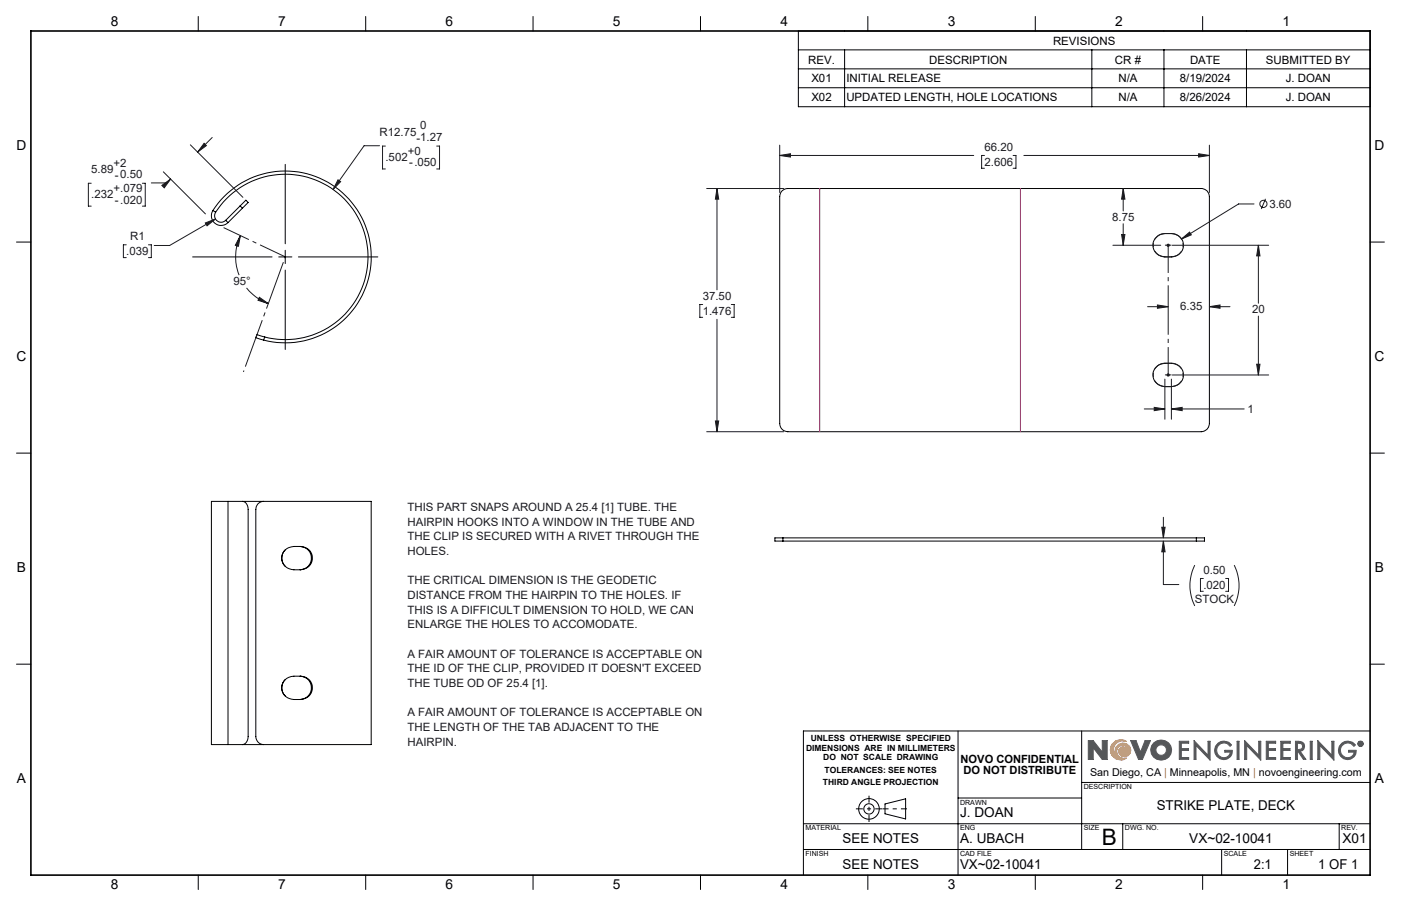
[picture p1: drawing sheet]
<svg xmlns="http://www.w3.org/2000/svg" width="432mm" height="279mm" viewBox="0 0 432 279" stroke-linecap="round" stroke-linejoin="round" font-family="sans-serif">
<g fill="none" stroke="#000" stroke-width=".31">
<path d="M61.1 5.1v4.5M112.7 5.1v4.5M164.3 5.1v4.5M215.9 5.1v4.5M267.5 5.1v4.5M319.1 5.1v4.5M370.7 5.1v4.5M241.1 58.8l.8-.5 .9-.2h127.4a2.47 2.47 0 0 1 2.5 2.5v70a2.53 2.53 0 0 1-2.5 2.5h-127.4a2.53 2.53 0 0 1-2.5-2.5v-70l.2-.9zM5.1 74.6h4.4M65.6 64.9a26.5 26.5 0 0 1 47 4.7 26.5 26.5 0 0 1-31.4 35.3M65.6 64.9a3 3 0 0 0 .7 4 3 3 0 0 0 4-.2M65.6 64.9l.9 .5"/>
<path d="M66.5 65.4a25.5 25.5 0 0 1 45.2 4.5 25.5 25.5 0 0 1-30.1 34M66.5 65.4a2 2 0 0 0 .4 2.7 2 2 0 0 0 2.7-.2M69.6 67.9l.7 .8M74 63.5l1.8-1.8 .7 .7-1.8 1.8M74 63.5l.7 .7M74 63.5l-4.4 4.4M74.7 64.2l-4.4 4.5M356 73.6a5.9 5.9 0 0 1 7.9-.3 3.6 3.6 0 0 1 .5 3.9 3.6 3.6 0 0 1-3.3 2 5.6 5.6 0 0 1-4.9-1.3 3.5 3.5 0 0 1-.2-4.3zM422.3 74.6h4.4M81.6 103.9l-2.4-.7-.4 .9 2.4 .8M81.6 103.9l-.4 1M356 113.5a6 6 0 0 1 7.9-.2 3.6 3.6 0 0 1 .5 3.9 3.6 3.6 0 0 1-3.3 2 4.8 4.8 0 0 1-5.3-1.7l-.4-1.1v-1.2z"/>
<path d="M5.1 139.7h4.4M422.3 139.7h4.4M70.3 154.6h-5.1v75h5.1M70.3 154.6v75M70.3 154.6h4.4M74.7 154.6h6.5M74.7 154.6a2.15 2.15 0 0 1 1.8 2.5v70a2.35 2.35 0 0 1-1.8 2.5M81.2 154.6h33.2v75h-33.2M81.2 154.6a2.43 2.43 0 0 0-2.4 2.5v70a2.49 2.49 0 0 0 2.4 2.5M87.9 169.6a7 7 0 0 1 7.2-.2 3.7 3.7 0 0 1 .7 4.5 3.7 3.7 0 0 1-4.2 1.8 3.7 3.7 0 0 1-4.2-1.7 3.7 3.7 0 0 1 .5-4.4zM87.9 169.6a3.5 3.5 0 0 0 0 5.1M92.5 168.5a3.6 3.6 0 0 1 3.5 3.6 3.6 3.6 0 0 1-3.5 3.6"/>
<path d="M241.3 165.9h-2.5v1h2.5M241.3 165.9v1M241.3 166.9h127.4M241.3 165.9h127.4M368.7 165.9h2.5v1h-2.5M368.7 165.9v1M5.1 204.8h4.4M87.9 209.6a7 7 0 0 1 7.2-.2 3.7 3.7 0 0 1 .7 4.5 3.7 3.7 0 0 1-4.2 1.8 3.7 3.7 0 0 1-4.2-1.6 3.7 3.7 0 0 1 .5-4.5zM87.9 209.6a3.5 3.5 0 0 0 0 5.1M92.5 208.5a3.6 3.6 0 0 1 3.5 3.6 3.6 3.6 0 0 1-3.5 3.6M422.3 204.8h4.4M70.3 229.6h4.4"/>
<path d="M74.7 229.6h6.5M295.3 225.4v44.5M333.4 225.4v36.6M422.3 225.4h-174.7v44.5M247.6 254h174.7M272.8 247.9l6.3-1.6v6.3l-6.3-1.6zM295.3 246.1h38.1M333.4 241.3h88.9M346 254v8M412.7 254v8M61.1 269.9v4.4M112.7 269.9v4.4"/>
<path d="M164.3 269.9v4.4M215.9 269.9v4.4M247.6 262h174.7M267.5 269.9v4.4M319.1 269.9v4.4M370.7 269.9v4.4M376.5 262v7.9M396.8 262v7.9"/>
<circle cx="267.8" cy="249.5" r="1.59"/>
<circle cx="267.8" cy="249.5" r="3.2"/>
</g>
<path d="M342.7 229.6a3.1 3.1 0 0 1 4.5-.9 2.82 2.82 0 0 0-3.9 1.7 2.82 2.82 0 0 0 2.3 3.6 2.45 2.45 0 0 1-1.1-4.2 2.45 2.45 0 0 1 4 1.5 1.88 1.88 0 0 1-1.9 2.1 1.88 1.88 0 0 1-1.8-2.2l.6-.7a1.82 1.82 0 0 1 2.4 1.5 1.89 1.89 0 0 0-2.6-2 1.89 1.89 0 0 0-.3 3.3l1.5 .6 .8-.1a3.2 3.2 0 0 1-4-.2 3.2 3.2 0 0 1-.5-4z" fill="none" stroke="#f78d2a" stroke-width=".31"/>
<g fill="none" stroke="#555759" stroke-width=".31">
<path d="M336.9 230.6v3.6h-1.5v-5.8h1.5l2.8 3.6M336.9 230.6h.1M337 230.6l2.7 3.6h1.5v-5.8h-1.5v3.6M339.7 232h.1M348.5 228.4h1.6l1.4 3.6 1.4-3.6h1.7l-2.5 5.8h-1.2zM363.5 228.6h2.9v.6h-2.3v1.7h2.2v.5h-2.2v2.2h2.3v.6h-2.9zM368 228.4l4.3 4.5v-4.3h.7v5.8l-4.4-4.5v4.3h-.6zM375.4 229.2a2.89 2.89 0 0 1 4.2 .5l-.5 .5a2.26 2.26 0 0 0-3.2-.7 2.26 2.26 0 0 0-.5 3.2 2.26 2.26 0 0 0 3.3 .4l.5-1.1h-1.7v-.6h2.3a2.78 2.78 0 0 1-4 2.5 2.78 2.78 0 0 1-.4-4.7zM381.3 228.6h.6v5.6h-.6zM383.6 228.4l4.3 4.5v-4.3h.7v5.8l-4.4-4.5v4.3h-.6zM390.3 228.6h2.9v.6h-2.3v1.7h2.2v.5h-2.2v2.2h2.3v.6h-2.9zM394.8 228.6h2.9v.6h-2.3v1.7h2.2v.5h-2.2v2.2h2.3v.6h-2.9z"/>
<path d="M399.3 228.6a2.74 2.74 0 0 1 2.6 .8l.2 .8-.3 .9-1.1 .6 1.8 2.5h-.8l-1.7-2.5h-.1v2.5h-.6zM399.9 229.2l1.1 .1a1.02 1.02 0 0 1 0 1.7l-1.1 .2zM403.8 228.6h.6v5.6h-.6zM406.2 228.4l4.3 4.5v-4.3h.6v5.8l-4.3-4.5v4.3h-.6zM413.6 229.2a2.89 2.89 0 0 1 4.2 .5l-.5 .5a2.25 2.25 0 0 0-3.3-.7 2.25 2.25 0 0 0-.2 3.4 2.25 2.25 0 0 0 3.4-.3l.1-.6h-1.6v-.6h2.3a2.79 2.79 0 0 1-4 2.5 2.79 2.79 0 0 1-.4-4.7zM419 228.9l.6 .1-.1 .4 .2 .4-.4-.4-.3 .4zM419.2 229l.3 .2-.3 .1z"/>
<circle cx="357.9" cy="231.3" r="1.64"/>
<circle cx="357.9" cy="231.3" r="3.2"/>
<circle cx="419.3" cy="229.4" r=".85"/>
<circle cx="419.3" cy="229.4" r=".71"/>
</g>
<path d="M279.5 249.4h-7.5" fill="none" stroke="#000" stroke-width=".31" stroke-dasharray="15.2 1.3 1.3 1.3" stroke-dashoffset="13.4" stroke-linecap="butt"/>
<path d="M263.8 249.4h8.1M267.8 245.4v8.1" fill="none" stroke="#000" stroke-width=".31" stroke-dasharray="15.2 1.3 1.3 1.3" stroke-dashoffset="13.1" stroke-linecap="butt"/>
<path d="M9.5 9.6h412.8v260.3h-412.8z" fill="none" stroke="#000" stroke-width=".5"/>
<path d="M343 229.1a3.2 3.2 0 0 1 4.2-.4 2.82 2.82 0 0 0-3.9 1.7 2.82 2.82 0 0 0 2.3 3.6 2.43 2.43 0 0 1-1.9-2.8 2.43 2.43 0 0 1 2.7-2 2.43 2.43 0 0 1 2.1 2.7 1.82 1.82 0 0 1-2.5 1.5 1.82 1.82 0 0 1-.9-2.7 1.73 1.73 0 0 1 2.7 1.3 1.9 1.9 0 0 0-2.6-2 1.9 1.9 0 0 0-.3 3.3l.8 .5h1.5a3.2 3.2 0 0 1-4.2-.4 3.2 3.2 0 0 1 0-4.3z" fill-rule="evenodd" fill="#f78d2a"/>
<path d="M335.4 228.4v5.8h1.5v-3.6l2.8 3.6h1.5v-5.8h-1.5v3.6l-2.8-3.6zM348.5 228.4l2.4 5.8h1.2l2.5-5.8h-1.7l-1.4 3.6-1.4-3.6zM355.6 229.1a3.1 3.1 0 0 0 .2 4.6 3.1 3.1 0 0 0 4.6-.6 3.1 3.1 0 0 0-1-4.5l-1.8-.4-1 .3zM356.2 231.3a1.65 1.65 0 0 1 3.3 0 1.65 1.65 0 0 1-3.3 0zM363.5 228.6v5.6h2.9v-.6h-2.3v-2.2h2.2v-.5h-2.2v-1.7h2.3v-.6zM368 228.4v5.8h.6v-4.3l4.4 4.5v-5.8h-.7v4.3zM375.2 229.3a2.79 2.79 0 0 0 .7 4.7 2.79 2.79 0 0 0 3.9-2.6h-2.3v.6h1.7a2.16 2.16 0 0 1-3 1.4 2.16 2.16 0 0 1-.9-3.2 2.22 2.22 0 0 1 3.8 0l.5-.5a2.92 2.92 0 0 0-4.4-.4zM381.3 228.6v5.6h.6v-5.6zM383.6 228.4v5.8h.6v-4.3l4.4 4.5v-5.8h-.7v4.3zM390.3 228.6v5.6h2.9v-.6h-2.3v-2.2h2.2v-.5h-2.2v-1.7h2.3v-.6zM394.8 228.6v5.6h2.9v-.6h-2.3v-2.2h2.2v-.5h-2.2v-1.7h2.3v-.6zM399.3 228.6v5.6h.6v-2.5l1.8 2.5h.8l-1.8-2.5 1.1-.6 .3-1.3a1.6 1.6 0 0 0-2.1-1.2zM399.9 229.2l1.3 .3 .3 .4-.3 1-1.3 .3zM403.8 228.6v5.6h.6v-5.6zM406.2 228.4v5.8h.6v-4.3l4.3 4.5v-5.8h-.6v4.3zM413.3 229.4a2.79 2.79 0 0 0 .9 4.6 2.79 2.79 0 0 0 3.8-2.6h-2.3v.6h1.6a2.18 2.18 0 0 1-3.2 1.3 2.18 2.18 0 0 1-.4-3.5 2.22 2.22 0 0 1 3.6 .4l.5-.5a2.89 2.89 0 0 0-4.5-.3zM419 228.9v.9h.2v-.4l.5 .4-.2-.4 .2-.4zM419.2 229l.3 .2-.3 .1zM418.5 229.4a.85 .85 0 0 0 1.7 0 .85 .85 0 0 0-1.7 0zM418.6 229.4a.71 .71 0 0 1 1.4 0 .71 .71 0 0 1-1.4 0z" fill-rule="evenodd" fill="#555759"/>
<g fill="none" stroke="#191924" stroke-width=".31">
<path d="M28.1 56.5h-.9v7.1h.9M43.9 56.5h.9v7.1h-.9M49.9 57.2l2.7-2-2 2.7zM50.3 53l13 13M52.6 55.2l-1.2 1.2h-4.8M58.7 44.7l16.2 16.2M62.9 44.2l.7 .7-2.7 2zM65.4 42.4l-4.5 4.5M104.2 55.5l.8 .5-2.3 2.4zM117 44.9h-4.8l-9.5 13.5M118.8 45h-.9v7.1h.9M134.6 45h.9v7.1h-.9"/>
<path d="M217.8 58.1h23.7M221 58.1l.5 3.3h-1zM221 58.1v31.3M240.3 47.9l3.3-.5v1zM240.3 47.9h59.8M240.3 44.8v14.6M303.4 47.9h-.9v4h.9M312.2 47.9h.9v4h-.9M315.6 47.9h57.1M346.2 58.1l.5 3.3h-1zM346.2 58.1v7M369.4 47.4l3.3 .5-3.3 .5z"/>
<path d="M372.7 44.8v14.6M38.9 75.5h-.9v3.9h.9M45.8 75.5h.8v3.9h-.8M63.3 68.8l3.1-1.3-2.6 2.1zM66.4 67.5l-14.1 8.2h-4.8M74.1 72.7l-.6 3.3-1-.4zM74.1 72.7a15.4 15.4 0 0 0-.4 12.1M343 75.6h14.8M345.7 72.3h1l-.5 3.3zM346.2 69v6.6M359.5 75.6h1M359.7 75.3l.7 .7"/>
<path d="M360 75.1v1M360.4 75.3l-.7 .7M361.3 75.6h29.7M364.1 73.7l2.5-2.1 .6 .8zM386.5 62.9h-4.8l-17.6 10.8M387.8 75.6l.5 3.3h-1zM387.8 75.6v17.9M390 61.3l-1.2 3.2M76 88.8l2.8 2.7 1.8 1.2 2.1 .9M79.9 91.7l2.8 1.9-3.2-1zM216.6 93.9h-.9v4h.9M221 98.5v34.6"/>
<path d="M225.4 93.9h.9v4h-.9M353.7 94.6h6.3M356.7 94.1l3.3 .5-3.3 .5zM372.7 94.6l3.3-.5v1zM372.7 94.6h6.4M387.8 97.5v18.1M359 116.9v12.4M359.5 115.6h1M359.7 115.3l.7 .7M360 115.1v1M360.4 115.3l-.7 .7M361 116.9v12.4"/>
<path d="M361.3 115.6h29.7M387.3 112.3h1l-.5 3.3zM217.8 133.1h23.7M220.5 129.8h1l-.5 3.3zM352.7 126.1h6.3M355.7 125.6l3.3 .5-3.3 .5zM361 126.1l3.3-.5v1zM361 126.1h22.5M358.6 159.5v6.4M358.1 162.6h1l-.5 3.3zM358.6 166.9l.5 3.3h-1zM358.6 166.9v13.4h4.7"/>
<path d="M368.2 174.3a14.1 14.1 0 0 0 0 12.6M370.9 178.4h-.9v4h.9M377.8 178.4h.8v4h-.8M380.4 174.3a14.1 14.1 0 0 1 0 12.6"/>
<circle cx="389.4" cy="62.9" r="1.1"/>
</g>
<path d="M359 72a3.6 3.6 0 0 0-3.6 3.6 3.6 3.6 0 0 0 3.6 3.6M361 79.2a3.6 3.6 0 0 0 3.6-3.6 3.6 3.6 0 0 0-3.6-3.6M359 112a3.6 3.6 0 0 0-3.6 3.6 3.6 3.6 0 0 0 3.6 3.6M361 119.2a3.6 3.6 0 0 0 3.6-3.6 3.6 3.6 0 0 0-3.6-3.6" fill="none" stroke="#191924" stroke-width=".31" stroke-dasharray="15.2 1.3 1.3 1.3" stroke-dashoffset="11.5" stroke-linecap="butt"/>
<path d="M359 75.6h2M359 72h2M359 79.2h2M359 115.6h2M359 112h2M359 119.2h2" fill="none" stroke="#191924" stroke-width=".31" stroke-dasharray="15.2 1.3 1.3 1.3" stroke-linecap="butt"/>
<path d="M360 75.6v40" fill="none" stroke="#191924" stroke-width=".31" stroke-dasharray="15.2 1.3 1.3 1.3" stroke-dashoffset="6.7" stroke-linecap="butt"/>
<path d="M68.9 70.2l19 9" fill="none" stroke="#191924" stroke-width=".31" stroke-dasharray="15.2 1.3 1.3 1.3" stroke-dashoffset="6.6" stroke-linecap="butt"/>
<path d="M87.9 79.2l-12.9 35.5" fill="none" stroke="#191924" stroke-width=".31" stroke-dasharray="15.2 1.3 1.3 1.3" stroke-dashoffset="-1.7" stroke-linecap="butt"/>
<g fill="none" stroke="#000" stroke-width=".31">
<path d="M246.1 9.6h176.2v23.3h-176.2zM246.1 15.4h176.2M260.3 15.4v17.5M336.5 15.4v17.5M358.7 15.4v17.5M384.2 15.4v17.5M246.1 21.2h176.2M246.1 27.1h176.2M87.9 50.7v24.5M59.4 79.2h24.5M85.9 79.2h4.1M87.9 77.2v4.1"/>
<path d="M92 79.2h24.5M87.9 83.3v24.5"/>
</g>
<path d="M252.7 58.1v75M314.5 58.1v75" fill="none" stroke="#ff0080" stroke-width=".31"/>
<g fill="#191924">
<path d="M221 58.1l.5 3.3h-1zM220.5 129.8h1l-.5 3.3zM240.3 47.9l3.3-.5v1zM369.4 47.4l3.3 .5-3.3 .5zM104.2 55.5l-1.5 2.9 2.3-2.4zM63.3 68.8l.5 .8 2.6-2.1z"/>
<path d="M387.8 75.6l.5 3.3h-1zM387.3 112.3h1l-.5 3.3zM364.1 73.7l3.1-1.3-.6-.8zM355.7 125.6l3.3 .5-3.3 .5zM361 126.1l3.3-.5v1zM345.7 72.3h1l-.5 3.3zM346.2 58.1l.5 3.3h-1zM356.7 94.1l3.3 .5-3.3 .5zM372.7 94.6l3.3-.5v1zM358.1 162.6h1l-.5 3.3zM358.6 166.9l.5 3.3h-1zM74.1 72.7l-.6 3.3-1-.4zM79.9 91.7l2.8 1.9-3.2-1zM49.9 57.2l2.7-2-2 2.7zM62.9 44.2l.7 .7-2.7 2z"/>
</g>
<text font-size="7" x="339.5" y="260.5">B</text>
<g font-size="4.2">
<text x="34.1" y="8.1">8</text>
<text x="85.7" y="8.1">7</text>
<text x="137.3" y="8.1">6</text>
<text x="188.9" y="8.1">5</text>
<text x="240.5" y="8.1">4</text>
<text x="292.1" y="8.1">3</text>
<text x="343.7" y="8.1">2</text>
<text x="395.3" y="8.1">1</text>
<text x="5.1" y="46.4">D</text>
<text x="423.7" y="46.4">D</text>
<text x="5.1" y="111.4">C</text>
<text x="423.7" y="111.4">C</text>
<text x="5.2" y="176.5">B</text>
<text x="423.8" y="176.5">B</text>
<text x="5.2" y="241.6">A</text>
<text x="423.8" y="241.6">A</text>
<text x="356.5" y="249.9">STRIKE PLATE, DECK</text>
<text x="295.9" y="252">J. DOAN</text>
<text x="259.7" y="260">SEE NOTES</text>
<text x="295.9" y="260">A. UBACH</text>
<text x="366.5" y="260">VX~02-10041</text>
<text x="413.8" y="260">X01</text>
<text x="259.7" y="267.9">SEE NOTES</text>
<text x="295.9" y="267.9">VX~02-10041</text>
<text x="386.5" y="267.9">2:1</text>
<text x="406.3" y="267.9">1 OF 1</text>
<text x="34.1" y="274.2">8</text>
<text x="85.7" y="274.2">7</text>
<text x="137.3" y="274.2">6</text>
<text x="188.9" y="274.2">5</text>
<text x="240.5" y="274.2">4</text>
<text x="292.1" y="274.2">3</text>
<text x="343.7" y="274.2">2</text>
<text x="395.3" y="274.2">1</text>
</g>
<g font-size="3.5">
<text x="324.6" y="13.8">REVISIONS</text>
<text x="249.1" y="19.6">REV.</text>
<text x="286.4" y="19.6">DESCRIPTION</text>
<text x="343.6" y="19.6">CR #</text>
<text x="366.8" y="19.6">DATE</text>
<text x="390.2" y="19.6">SUBMITTED BY</text>
<text x="250.1" y="25.4">X01</text>
<text x="260.8" y="25.4">INITIAL RELEASE</text>
<text x="344.7" y="25.4">N/A</text>
<text x="363.6" y="25.4">8/19/2024</text>
<text x="396.3" y="25.4">J. DOAN</text>
<text x="250.1" y="31.3">X02</text>
<text x="260.8" y="31.3">UPDATED LENGTH, HOLE LOCATIONS</text>
<text x="344.7" y="31.3">N/A</text>
<text x="363.6" y="31.3">8/26/2024</text>
<text x="396.3" y="31.3">J. DOAN</text>
<text x="296.1" y="235.2">NOVO CONFIDENTIAL</text>
<text x="296.9" y="238.7">DO NOT DISTRIBUTE</text>
</g>
<g font-size="3.5" fill="#191924">
<text x="117" y="41.9">R12.75</text>
<text x="129.5" y="39.9">0</text>
<text x="125.7" y="47.8">+0</text>
<text x="128.4" y="43.6">-1.27</text>
<text x="303.5" y="46.5">66.20</text>
<text x="28.1" y="53.4">5.89</text>
<text x="35" y="51.6">+2</text>
<text x="118.8" y="49.7">.502</text>
<text x="126.1" y="51.3">-.050</text>
<text x="303.5" y="51.1">2.606</text>
<text x="35" y="59.2">+.079</text>
<text x="35.4" y="55.1">-0.50</text>
<text x="28.1" y="61.2">.232</text>
<text x="35.4" y="62.8">-.020</text>
<text x="391.2" y="64">3.60</text>
<text x="342.8" y="68.2">8.75</text>
<text x="40.1" y="74.1">R1</text>
<text x="38.9" y="78.6">.039</text>
<text x="72" y="88">95°</text>
<text x="216.6" y="92.5">37.50</text>
<text x="363.8" y="95.7">6.35</text>
<text x="216.6" y="97.1">1.476</text>
<text x="385.9" y="96.7">20</text>
<text x="384.4" y="127.3">1</text>
<text x="125.6" y="157.6">THIS PART SNAPS AROUND A 25.4 [1] TUBE. THE</text>
<text x="125.6" y="162.1">HAIRPIN HOOKS INTO A WINDOW IN THE TUBE AND</text>
<text x="125.6" y="166.6">THE CLIP IS SECURED WITH A RIVET THROUGH THE</text>
<text x="125.6" y="171.1">HOLES.</text>
<text x="370.9" y="177">0.50</text>
<text x="125.6" y="180.2">THE CRITICAL DIMENSION IS THE GEODETIC</text>
<text x="125.6" y="184.7">DISTANCE FROM THE HAIRPIN TO THE HOLES. IF</text>
<text x="370.9" y="181.5">.020</text>
<text x="125.6" y="189.3">THIS IS A DIFFICULT DIMENSION TO HOLD, WE CAN</text>
<text x="368.3" y="186.1">STOCK</text>
<text x="125.6" y="193.8">ENLARGE THE HOLES TO ACCOMODATE.</text>
<text x="125.6" y="202.8">A FAIR AMOUNT OF TOLERANCE IS ACCEPTABLE ON</text>
<text x="125.6" y="207.4">THE ID OF THE CLIP, PROVIDED IT DOESN'T EXCEED</text>
<text x="125.6" y="211.9">THE TUBE OD OF 25.4 [1].</text>
<text x="125.6" y="220.9">A FAIR AMOUNT OF TOLERANCE IS ACCEPTABLE ON</text>
<text x="125.6" y="225.5">THE LENGTH OF THE TAB ADJACENT TO THE</text>
<text x="125.6" y="230">HAIRPIN.</text>
</g>
<text font-size="3.3" x="336" y="239.4">San Diego, CA | Minneapolis, MN | novoengineering.com</text>
<g font-size="2.6">
<text x="248.4" y="231.5">DIMENSIONS ARE IN MILLIMETERS</text>
<text x="249.9" y="228.6">UNLESS OTHERWISE SPECIFIED</text>
<text x="253.7" y="234.4">DO NOT SCALE DRAWING</text>
<text x="254.2" y="238.5">TOLERANCES: SEE NOTES</text>
<text x="253.7" y="242.1">THIRD ANGLE PROJECTION</text>
</g>
<g font-size="2.2">
<text x="334" y="243.4">DESCRIPTION</text>
<text x="295.9" y="248.2">DRAWN</text>
<text x="248.3" y="256.1">MATERIAL</text>
<text x="295.9" y="256.1">ENG</text>
<text x="334" y="256.1">SIZE</text>
<text x="346.7" y="256.1">DWG. NO.</text>
<text x="413.4" y="256.1">REV.</text>
<text x="248.3" y="264">FINISH</text>
<text x="295.9" y="264">CAD FILE</text>
<text x="377.2" y="264">SCALE</text>
<text x="397.5" y="264">SHEET</text>
</g>
</svg>
